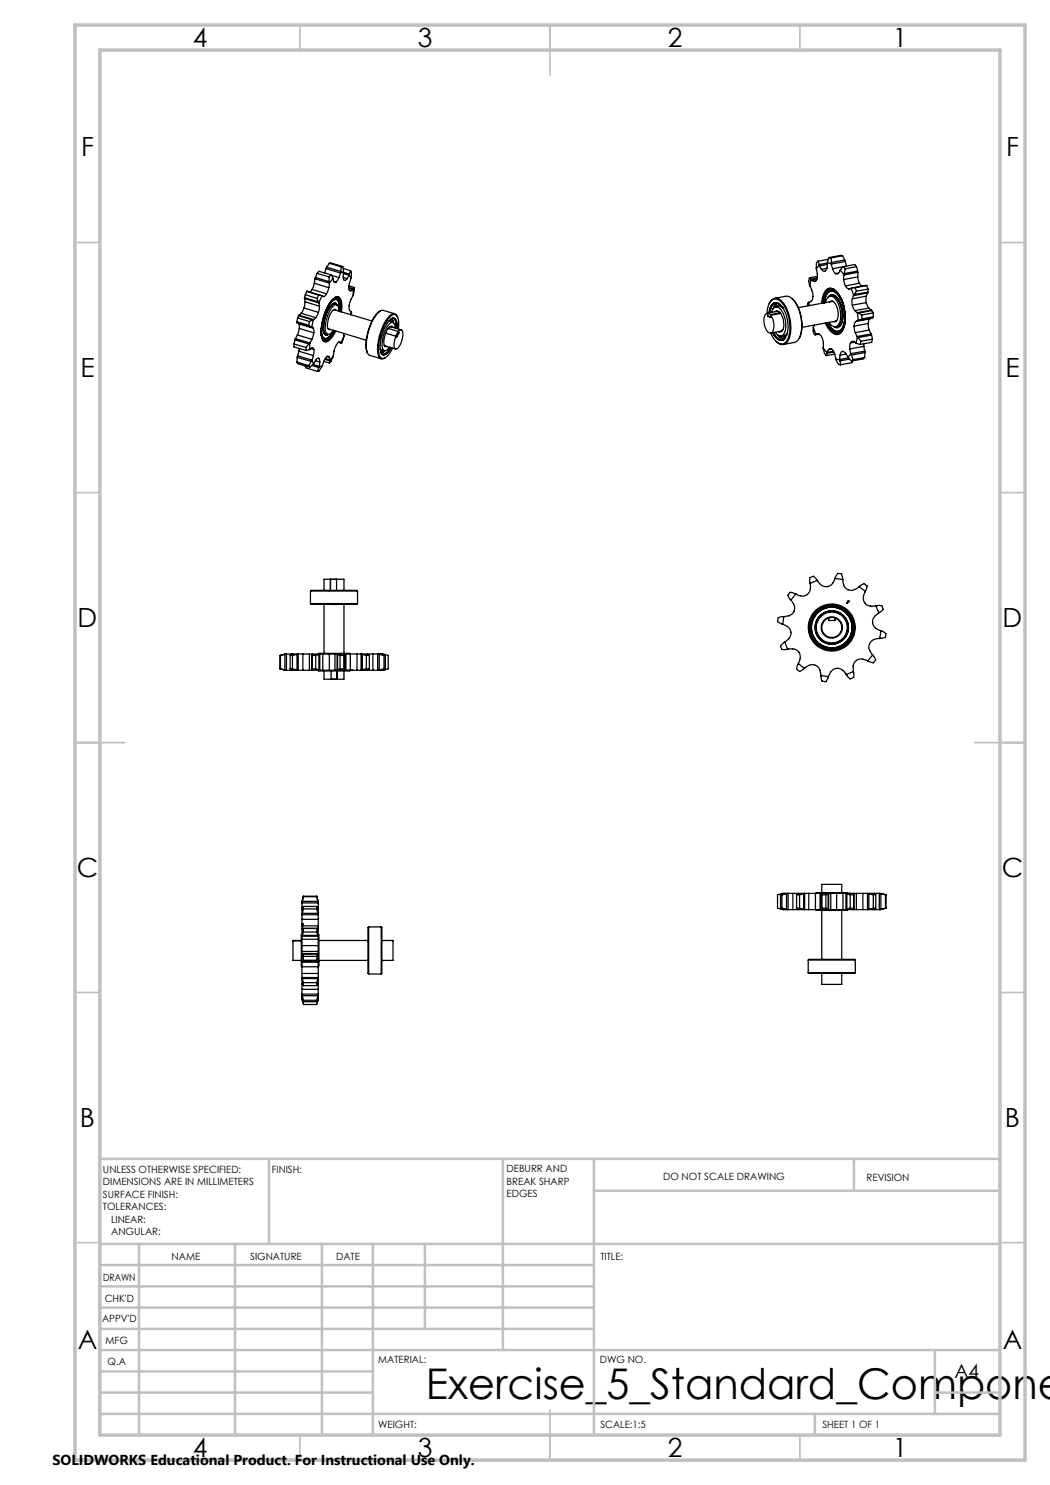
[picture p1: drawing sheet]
<svg xmlns="http://www.w3.org/2000/svg" width="210mm" height="297mm" viewBox="0 0 210 297" stroke-linecap="round" stroke-linejoin="round" font-family="sans-serif">
<g fill="none" stroke="#000" stroke-width=".25">
<path d="M60.9 59.7l.1 .7M60.9 59.7l2.9 .9M60.9 59.7h.1M60.9 59.5l2.8 .9M60.9 59.5v.2M61.1 58.9l-.2 .6M61.1 58.9l2.3 .8M61.3 58.3l-.2 .6M61.3 58.3h.1M61.3 58.3l2.4 .7M61.4 58.2l2.7 .9M62.4 57.9l-.5 .5"/>
<path d="M62.4 57.9l2.9 .9M62.9 56.7l-.5 1.2M62.9 56.7l2.9 .8M63 55.8l-.1 .9M63 55.8l2.9 .8M63.1 55.5l2.8 .8M63.1 55.5l-.1 .3M63.4 59.7l.3 .7M63.4 54.7l-.3 .8M63.4 54.7l.4-.4 2.3 .7M63.4 54.7l2.4 .7M63.7 59l-.3 .7"/>
<path d="M63.7 59l.7 .2M64.4 59.2l-.6 1.3M64.4 59.2h.1M64.4 59.2l.3 .1M65.2 53.7l-.3 .9M65.2 53.7l2.9 .9M65.3 58.8l-.6 .5M65.3 53.4l2.9 .9M65.3 53.4l-.1 .3M65.8 57.5l-.5 1.3M65.8 55.4l.1 .9M65.9 52.7l-.6 .7"/>
<path d="M65.9 52.7l.3-.1 2.3 .7M65.9 56.3v.3M65.9 52.7l2.4 .7M65.9 56.6l-.1 .9M65.9 56.6h.1M66.1 55l-.3 .4M66.1 55l.5 .7M66.2 55l1.6 .5M66.6 55.7l-.7 .9M66.6 55.7a.63 .63 0 0 0 .5 .8l.1-.1M66.7 56.3l.5 .1M67 59.5a.93 .93 0 0 1 1.1 1.1v1.7"/>
<path d="M67.5 59.4a3.3 3.3 0 0 1 .6 2.9M67.8 55.5l-.6 .9M68.1 54.6l-.3 .9M68.1 54.5v.1M68.2 54.3l-.1 .2M68.3 53.4l-.1 .9M68.5 53.3l-.2 .1M68.5 53.3l.2 1.1M68.7 53.7l1.4 .4M68.7 55.5l.7 .2M68.7 54.7l1.1 .4M68.7 54.4l-.6 .1"/>
<path d="M68.7 54.5v.1a1.87 1.87 0 0 0 .2 1.5l.5-.4M68.7 54.4v.1M68.7 54.5l1.2 .3M69.8 57.6l.8 .3M69.8 57.5l.9 .2M69.8 55.1l-.4 .6M69.8 57.2l1.1 .3M69.8 55l.4 .7M69.8 55v.1M69.9 54.8l-.1 .2M69.9 58.1h.3M70.1 54.1l-.2 .7"/>
<path d="M70.1 54.1l.2 .3-.1 1.3M70.2 55.7l-.1 .2a2.91 2.91 0 0 0-.1 2.2h.2M70.6 57.9l-.4 .2M70.6 59.1l-.2 .4a2.9 2.9 0 0 0-.4 2.7l.2 .1M70.6 57.9v1.2M70.6 57.9h.1M70.7 57.7l-.1 .2M70.9 57.5l-.2 .2M70.9 57.5l-.3 1.6M155 59.7l2.1-.4a2.41 2.41 0 0 1 2.3 1.8 7.8 7.8 0 0 1 .3 6.7l-.6 .6-2.4 .5M158.5 59.8a7.8 7.8 0 0 1 1.4 7.8M161.9 55.6l-.2 .6 .3 1"/>
<path d="M161.9 55.6l.3 .2M162 57.2v.1a2.73 2.73 0 0 1 .2 3l-.4 .2M162.2 55.8v.1M162.2 55.9l-.2 1.3M162.2 56l.5 .3M162.2 55.9v.1M163.2 56.2l-.5 .1M163.4 55.8l-1.2 .2M163.4 55.6l-1.2 .2M163.5 55.3l-1.6 .3M163.6 52.2l-.3 .3v1.4a2.37 2.37 0 0 1-.2 2.3l-.4 .1M163.6 52.2l.2 .7"/>
<path d="M163.8 52.9l.1 .2M163.9 53.1l-.6 .7M163.9 53.1v.1M163.9 53.2l.4 .7M165.4 53.7l-1.1 .2M165.5 52.6a1.7 1.7 0 0 1-.6 1.7l-.3-.1-.3-.3M165.5 52.6l.8 .1M165.5 52.9l-1.6 .3M165.5 52.6l-1.7 .3M165.7 59.4a1.07 1.07 0 0 1 1-.4 1.07 1.07 0 0 1 .9 .7 5.4 5.4 0 0 1 .4 5.5 .87 .87 0 0 1-1.2 .1M165.7 51.9l-2.1 .3M165.8 51.5l-.3 1.1"/>
<path d="M165.8 51.5l.4 .1M165.9 59.3a1.07 1.07 0 0 1 1.6 .5 5.2 5.2 0 0 1 .5 5.3l-.5 .3h-.4a1.1 1.1 0 0 0 1.3-1.2 5 5 0 0 0-1.6-5l-.5-.1zM166 57.6a3.1 3.1 0 0 0-1.4 3M166 59.3a1.35 1.35 0 0 1 1.7 1 4.9 4.9 0 0 1 .2 4.7l-.4 .3h-.4M166.2 58.1a2.12 2.12 0 0 0-1.3 2.2l-.1 .3M166.2 58.1a2.15 2.15 0 0 0-1.3 2M166.2 51.6l.1 .9M166.3 52.8l.2 1M166.3 52.5v.3M166.3 59l-.6 .4M166.3 59l-.5 .3M166.3 59.1h.1"/>
<path d="M166.4 59.1a1.69 1.69 0 0 1 1.5 1M166.5 53.8l.6 .9M166.9 57.9a1.33 1.33 0 0 0-1.9 1l-.4 1.7M167.7 54.6l-.6 .1M168 54a.76 .76 0 0 1-.9 .7M168 54l.8 .9M168.1 59.6a1.96 1.96 0 0 0-1.9-1.4 2.6 2.6 0 0 1 2.2 2.1 6.2 6.2 0 0 1-.1 5.5l-.7 .4a1.93 1.93 0 0 0 1.3-1.9M168.5 51.1l.4 .9M168.5 51.1h-.4l-2.3 .4M168.5 51.1l-2.3 .5M168.6 53.3l-2.1 .5M168.7 53.3l-.7 .7"/>
<path d="M168.7 53.3l.3 .5M168.7 53.3l2.3-.4 .3 .4M168.8 55v.9M168.8 55.9l.3 1.3M168.8 54.9v.1M168.8 54.7v.2M168.9 52l-2.6 .5M168.9 52l.2 .3M169 53.8l-.2 .9M169.1 52.3l.2 .9M169.1 52.3l-2.8 .5M169.1 57.2l.3 .4 .4 .2"/>
<path d="M170.2 57.7l-.4 .1M170.2 57.7h.1M170.3 57.7l.4 1.4M170.5 59.8v1.2M170.7 59.1l-.2 .7M170.7 59.1h.1M170.9 58.9l-.2 .2M171 57.5l-.7 .2M171 57.5l.3 .7M171.3 58.2l-.4 .7M171.3 53.3l.2 .9M171.3 53.3l-2.3 .5"/>
<path d="M171.5 54.2l-2.7 .5M171.5 54.2l.1 .2M171.6 55.4l.3 1.3M171.6 54.5v.9M171.6 55.4l-2.8 .5M171.6 54.5l-2.8 .5M171.6 54.4v.1M171.9 56.7l.5 .5M171.9 56.7l-2.8 .5M173.2 59.2v1.3M173.2 59.2l-2.7 .6M173.4 57.1l.2 .7"/>
<path d="M173.4 57.1l-2.8 .4M173.4 57.1l-2.4 .4M173.5 58.6l-.3 .6M173.5 58.6l-2.8 .5M173.6 58.4l-2.7 .5M173.6 58.4l-.1 .2M173.6 57.8v.6M173.6 57.8l-2.3 .4M58.8 68.8v.6l2.4 .7M58.8 68.8l2.4 .7M59 68l-.2 .8M59 68l2.8 .8"/>
<path d="M59.1 67.7l-.1 .3M59.1 67.7l2.9 .9M59.4 64.3v.2M59.4 64.3l2.3 .7M59.4 64.5l.4 .3M59.4 72.4l.2 .3 2.3 .7M59.4 64.5l3 .9M59.4 72.4l2.4 .7M59.4 71.5v.9M59.4 71.5l2.8 .8M59.5 67l-.4 .7M59.5 67l2.9 .9"/>
<path d="M59.5 63.6l-.1 .7M59.5 63.6l2.4 .7M59.5 71.2l2.9 .8M59.5 71.2l-.1 .3M59.7 63.1l-.2 .5M59.7 63.1l2.8 .9M59.8 64.8l.1 .9M59.8 70.2l-.3 1M59.8 64.8l2.9 .8M59.8 70.2l2.9 .9M59.8 63.1h-.1M59.8 63l2.9 .9"/>
<path d="M59.8 63v.1M59.9 65.7l-.4 1.3M59.9 69.7l-.1 .5M59.9 65.7l2.9 .9M60.2 62.6l-.4 .4M60.2 62.6l2.9 .9M60.8 61.6l-.6 1M60.8 61.6l2.9 .9M61 60.4l-.2 1.2M61 60.4l2.9 .8M61 73.2l.1 .4 2.4 .7M61.2 69.5v.6"/>
<path d="M61.7 65l.6 .4M61.8 68.8l-.6 .7M61.8 73.1l.1 .3M61.9 64.3l-.2 .7M61.9 69.9a.45 .45 0 0 1 .5-.3 .45 .45 0 0 1 .4 .3M61.9 68.6v1.3M61.9 69.9l-.7 .2M61.9 68.6l-.1 .2M62 68.6h-.1M62.1 69.7l.7 .2M62.2 72.3l-.4 .8M62.3 65.4h.1"/>
<path d="M62.3 73.1l1.5 .4M62.4 72.1l.3 .6M62.4 67.9l-.4 .7M62.4 65.4l.3 .2M62.4 72.1l-.2 .2M62.4 72v.1M62.5 64l-.6 .3M62.6 72.9l-.7 .5M62.6 72.9l1.3 .4M62.7 65.6l.1 1M62.7 71.1l-.3 .9M62.7 63.9l-.4 1.5"/>
<path d="M62.7 63.9h.1M62.7 63.9l-.2 .1M62.7 72.7l-.1 .2M62.8 66.6l-.4 1.3M62.8 69.9l-.1 1.2M63.1 72.1l.9 .3M63.1 63.5l-.4 .4M63.7 62.5l-.6 1M63.7 71.6v.1M63.7 60.4l.1 .2M63.7 71.7l.3 .7M63.7 71.7h-.2l-.8 1"/>
<path d="M63.8 73.5l-.3 .8M63.8 60.6l.1 .6M63.9 73.3h.1M63.9 73.3l-.1 .2M63.9 61.2l-.2 1.3M64 72.4l-.1 .9M64.2 65.6a2.28 2.28 0 0 0 .6 2.2 1.75 1.75 0 0 0 1.7-1.3l.3-.4-.1 .1a2.45 2.45 0 0 1-1.9 1.7 1.42 1.42 0 0 1-.6-1.2M64.5 73.2l-.6 .1M64.5 73.2l-.7 1-.3 .1M64.5 64.4l-.2 .5a3.1 3.1 0 0 0 .5 2.8h.1l-.4-.3-.2-.6M64.5 67.9a.86 .86 0 0 0 1.4-.3l1-1.5-.1 .3a2.97 2.97 0 0 1-2 1.9M64.8 72.3l1.1 .3"/>
<path d="M64.9 71.9l1 .3M65.1 71.7l.9 .3M65.4 71.3l.4 .1M65.6 61.2l.1-.1a1.88 1.88 0 0 1 1.6-1.3 2.43 2.43 0 0 1 .6 2.5M65.6 65.8l7.6 2.2M65.8 71.4l.2 .6M65.8 71.4a.35 .35 0 0 0-.4-.2 .35 .35 0 0 0-.2 .4l-.7 1.6M65.9 67.3l-.7 .5h-.4M65.9 72.2v.4M66 72h.1M66 72l-.1 .2M66.1 60.4a1.06 1.06 0 0 1 1.4-.6 3.1 3.1 0 0 1 .4 2.5"/>
<path d="M66.2 61l.5-.3h.3a2.06 2.06 0 0 0-1.5 1.5l-.6 1.6-.2 1.1a2.19 2.19 0 0 0 .4 1.9l.1 .1-.3-.2-.2-.5M66.3 60.3l.6-.4h.3a2.01 2.01 0 0 0-1.6 1.4l-.5 1.1M66.7 71.2l-.7 .8M66.7 71.2l-.5 1-.3 .4M66.7 66.1v.1a2.16 2.16 0 0 1-1.8 1.6M66.7 61.9l7.7 2.3M67 60.6l.3 .3a1.15 1.15 0 0 0-1.5 .9 6.2 6.2 0 0 0-.9 4.8l.6 .3-.4 .1 .5-.1M67 60.6l.4 .4M67.2 62.1a.46 .46 0 0 0-.4-.2 .46 .46 0 0 0-.4 .3 4.1 4.1 0 0 0-.7 3.7h.4M67.2 60.9a.55 .55 0 0 0-.9 .2 6.6 6.6 0 0 0-1.4 5.5l.3 .3 .3-.1M67.4 61a.65 .65 0 0 0-.6-.4 .65 .65 0 0 0-.6 .5 6.8 6.8 0 0 0-1.4 5.7l.4 .2 .5-.1M67.7 68.5l.6 .1"/>
<path d="M67.8 62.2a1.12 1.12 0 0 0-.6-1.3 3.4 3.4 0 0 0-1.8 2.5l-.2 1a2.47 2.47 0 0 0 .3 2.5 1.27 1.27 0 0 0 1.1-.8M67.8 60.8l-.2-.7-.3-.3a2.22 2.22 0 0 1 .6 2.5v-.2a1.84 1.84 0 0 0-.8-2.2 3.7 3.7 0 0 0-2.1 2.7l-.5 2a4.1 4.1 0 0 0 .2 3 1.24 1.24 0 0 0 1.6-.9l.4-.6M67.8 68.4l.4 .1M67.8 68.4a3.4 3.4 0 0 0-1.1 2.8M68.2 68.5h.1M68.2 68.5v.1M68.3 62.3a3.4 3.4 0 0 0-.5-2.9 1.25 1.25 0 0 0-1.5 .8 10.8 10.8 0 0 0-2 7.2 .9 .9 0 0 0 .6 1 .9 .9 0 0 0 1.1-.4l1.2-1.8M68.3 62.3v.1M68.7 66.7l.1 .5M68.8 67.2l-.6 1.3M68.8 67.2l-.3 1.1-.3 .3M70.2 62.3l-.1 .6"/>
<path d="M70.2 62.3h.1M70.3 62.3l-.1 .7M76 62.2a8.3 8.3 0 0 0-2.7 5.8 4.6 4.6 0 0 0 .2 2.6M76 69.8l.9 .3M76.3 70.6h-.1M76.4 70v.2l-.3-.1 .4 .1v-.2M76.5 70.2l-.1 .4h-.2M76.8 69l.4 .2M76.9 69.1l2.2 .7M77 70.1l-.7 .6M77.2 66.6l1.9 .6M77.6 65.7l2 .6"/>
<path d="M77.7 64.3l.9 .2M77.9 64.1h.2M77.9 64.2l.2 .1M78 64.2l-.2 .1M78 64.1v.1M78.1 69.5a1.68 1.68 0 0 1-1.7 1.3M78.1 69.5v.1a1.73 1.73 0 0 1-1.7 1.3v-.1M78.1 69.5a2.08 2.08 0 0 1-1.5 1.4M78.1 64l.6 .6M78.2 63.9l.3 .2 .2 .4M78.2 63.8l-.2 .4M78.2 69.5a2.05 2.05 0 0 1-1.6 1.4l-.4-.4"/>
<path d="M78.2 63.8a.76 .76 0 0 1 .9 0 .76 .76 0 0 1 .3 .8v1.1a1.79 1.79 0 0 0-.7-2.1 2.57 2.57 0 0 0-1.8 2 7.1 7.1 0 0 0-.6 5.1 .86 .86 0 0 0 1.5-.4l.4-.8M78.3 65.4h-.3l2.3 .6M78.4 63.7l.3 .8M78.6 63.6a1.1 1.1 0 0 1 .6 1.4v.6M78.6 65.5a.46 .46 0 0 0-.5-.3 .46 .46 0 0 0-.4 .4 4.2 4.2 0 0 0-.7 3.6l.4 .1M78.6 63.6a1.47 1.47 0 0 1 .7 1.8l-.1 .3M78.8 63.6a2.2 2.2 0 0 1 .5 2.1M79 62.8l-2.3-.7a1.95 1.95 0 0 0-1.7 1.3 10.5 10.5 0 0 0-1.6 6.9l.2 .4 .3 .4 2.3 .7M79 65.6a.93 .93 0 0 0-.6-1.1 4.6 4.6 0 0 0-1.9 3.6 1.87 1.87 0 0 0 .4 2l.5-.1 .5-.6M79.2 67.2h.1M79.2 67.2l.1 .3M79.5 63.4a.91 .91 0 0 0-.8-.7 .91 .91 0 0 0-.9 .6 10.4 10.4 0 0 0-2.2 7.7 .82 .82 0 0 0 .6 .7 .82 .82 0 0 0 .9-.2"/>
<path d="M79.6 66.3l-.5 .9M79.6 66.3l.1 .3-.4 .9M79.6 66.3h.1M79.7 65.8v-.2a2.72 2.72 0 0 0-.6-2.6 1.23 1.23 0 0 0-1.4 .7 9.9 9.9 0 0 0-1.8 7.5 .85 .85 0 0 0 .8 .5 .85 .85 0 0 0 .7-.4l1.1-1.7M79.7 66.3a.46 .46 0 0 1 .6-.3 .46 .46 0 0 1 .3 .6 3.8 3.8 0 0 1-1.4 3.2 .71 .71 0 0 1-.4-1l.4-1.6M79.7 66.3l.1 .3M79.7 66.5l.1 .1M79.8 66.6l-.5 .9M153.5 62.6l-.1 .1a2.69 2.69 0 0 1 1.6-2.9 3.2 3.2 0 0 1 2.4 2.5 7.2 7.2 0 0 1-.1 5.9 1.37 1.37 0 0 1-2.3-.2l-.9-1.4M153.5 62.7h.1M153.5 62.7a1.27 1.27 0 0 0-.7 1.6 2.44 2.44 0 0 0 1.2 2.3 1.3 1.3 0 0 0 .8-1.6 3.4 3.4 0 0 0-.7-1.9l2-.4M153.5 62.6v.6"/>
<path d="M153.5 62.6l.6 .3M153.6 63.2l.5 .3M153.6 63.2h-.1M153.8 60.7a1.4 1.4 0 0 1 1.2-1 1.4 1.4 0 0 1 1.4 .6 8 8 0 0 1 1.2 7.9 1.38 1.38 0 0 1-2.4 .1M154.1 63.5h.1M154.1 62.9v.6l-.6-.3M154.3 62.4a1 1 0 0 1 .8-1 1 1 0 0 1 1.2 .7 5 5 0 0 1 .4 4.8 .97 .97 0 0 1-1.7-.4M154.4 60.9a1.06 1.06 0 0 1 1.6 0 1.17 1.17 0 0 0-1.2-.3 1.17 1.17 0 0 0-.8 1l-.2 .9 .1-.6zM154.6 66.5a1.84 1.84 0 0 0 2 1.5l.1-.1a1.48 1.48 0 0 1-1.8-.9l-.2-.5M154.6 66.5a2.28 2.28 0 0 0 1.8 1.5M154.7 66.5a2.08 2.08 0 0 0 1.9 1.4h.1l-.4-.2-.8-.7M155 60.5a2.22 2.22 0 0 0-1.1 2"/>
<path d="M155 62.3a.96 .96 0 0 1 1.4 .9l.2 .5a2.49 2.49 0 0 1-.4 2.7l-.5-.1M155.2 61.4l.7-.1 .7 .3M155.2 60.7v.2M155.3 61.4h.1M155.4 60.6a1.5 1.5 0 0 0-1.4 1.5v.4M155.4 60.6l-.6 .7-.2 .5M155.4 60.6a1.49 1.49 0 0 0-1.3 1.5l-.1 .4M155.5 62.3l-2 .3M155.6 62.3l.3 .2-.2-.2M155.6 60.6v.1a.46 .46 0 0 0-.5 .6l.9-.4M155.7 67.1a.94 .94 0 0 0 1.3 .5h-.2v-.3M155.9 67.4l.1 .1"/>
<path d="M156 60.9a6.3 6.3 0 0 1 1.1 6.7 1.13 1.13 0 0 1-1.1 .5 1.13 1.13 0 0 1-1-.7l-.5-.9M156 62.5l-1.9 .4M156.1 61l-.8 .4M156.2 67.2h.8M156.3 61.2l.1 .1M156.4 66.2l-2.2 .4M156.4 61.3l.2 .3M156.4 67.2h.6M156.5 61.5h.1M156.6 65.9l-.3 .3-.3 .1M156.8 67.3l.2 .1M156.8 67.3h.2"/>
<path d="M156.9 67.8h-.4M157 67.2l.1 .4M157.1 67v.1M157.3 67l-.3 .2M157.5 66.5l-.3 .4-1 .3M161.8 60.5l.1 .6M161.8 60.5a.51 .51 0 0 0-.2 .7M162.7 65.5l.5 1.4M162.7 65.5v1.1l.2 .3h.2M162.9 65l-.2 .5M163.2 66.9h-.1M163.2 66.8v.1"/>
<path d="M163.7 66.8a2.61 2.61 0 0 1 .9 2.8M163.7 66.8h-.5M163.8 66.8l-.7 .1M163.8 66.8l-.7 .2M164.4 60.7a3 3 0 0 1 1.4-3 2.58 2.58 0 0 1 2.4 2 8.1 8.1 0 0 1 .3 6.4 1.37 1.37 0 0 1-2.4 .2l-1-1.7M164.6 69.6l.8 .9M164.6 69.6l.3 1.1 .3 .4M164.7 60.6a2.52 2.52 0 0 1 1.5-2.6 2.61 2.61 0 0 1 2.1 2l.4 1.1M164.8 60.6a2.56 2.56 0 0 1 1.3-2.5 2.18 2.18 0 0 1 2 1.6 6.6 6.6 0 0 1 .2 6.2 1.17 1.17 0 0 1-1.9 0l-.9-1.4a2.51 2.51 0 0 0 2.2 2 2.8 2.8 0 0 0 1.4-3l-.1-.9M164.9 60.6a2.01 2.01 0 0 1 1.6-2.4 3.6 3.6 0 0 1 2.1 2.8 5.3 5.3 0 0 1-.5 5 1.27 1.27 0 0 1-1.9-.5l-.6-1M165.1 60.5a1.11 1.11 0 0 1 1.5-1.1 5.1 5.1 0 0 1 1.1 5.5 1.05 1.05 0 0 1-1 .4 1.05 1.05 0 0 1-.9-.8M165.3 64.6a3.2 3.2 0 0 0 2.4 2.2"/>
<path d="M165.3 64.6a2.98 2.98 0 0 0 2.3 2.1l.6-.2 .2-.3M165.4 70.7l-.2 .4M165.4 70.5v.2M165.4 70.5h.1M165.6 64.5a2.45 2.45 0 0 0 2.1 1.9 2.17 2.17 0 0 1-1.9-1.5M165.7 69.9l.1-.1a.76 .76 0 0 1 1 .7l.4 1.3M165.7 69.9l-.3 .6M165.9 60.4a.73 .73 0 0 1 1.2 .4l.2 .5a3.2 3.2 0 0 1 0 2.9l-.3 .2-.4-.1M166.3 69.8l-.6 .1M166.4 60.3h.1M166.4 60.3l-6.7 1.2M166.7 70.2l-1.3 .3"/>
<path d="M166.8 70.4l-1.4 .3M166.8 65.3l.7 .2-.6-.1M166.9 70.8l-1.7 .3M167.2 71.8l.7 .2M167.2 71.8l.5 1.1 .4 .1M167.3 64.1l-6.9 1.4M167.9 71.9v.1M167.9 72l.1 .2M168 72.2l.1 .8M168 71l-.1 .9M168.5 70.3a1.42 1.42 0 0 1 1 1.1M168.5 70.3l-.3 .3-.2 .4"/>
<path d="M168.5 63.9a1.61 1.61 0 0 1-1 1.5M168.5 70.3h.1M169.2 70.8l-1.2 .2M169.5 71.4l.2 .2M169.7 71.6l-1.8 .3M169.7 71.6l.6 .6M169.9 71.8l-1.9 .4M170 69.8l.1 .9M170.1 68.6a.66 .66 0 0 1 1.1 0M170.1 68.6l-.1 1.2M170.1 70.8l-.6 .6M170.1 70.7v.1"/>
<path d="M170.1 70.8l.2 .2M170.3 71l.3 .9M170.5 61l.5 1.1M170.5 72.2l-.1 .3-2.3 .5M170.6 71.9l-.3 .3M170.8 65.2l.3 1.3M171 62.1l.4 .4M171 68.4l-.9 .2M171.1 66.5l.3 .8M171.2 64.3l-.3 .4-.1 .5M171.2 68.6l.8 .3M171.4 67.3l-.2 1.3"/>
<path d="M171.4 62.5h.1M171.4 67.3h.1M171.4 67.3l.2 .2M171.5 62.5l.1 1.6M171.5 62.5l.2 .1M171.6 64.1l-.4 .2M171.6 64.1h.1M171.6 67.5l.6 .8M171.7 62.6l.6 .4M171.8 64.1h-.2M172.2 68.3l-.2 .6M172.3 63l.1 .8"/>
<path d="M172.4 63.8l-.6 .3M172.8 68.8v.5M172.8 69.3l.1 .9M172.8 69.3l-2.8 .5M172.9 71.5l-.3 .3-2.3 .4M172.9 70.2l-2.8 .5M172.9 71.5l-2.3 .4M172.9 70.2l.1 .1M173 70.5l-.1 1M173 70.5l-2.7 .5M173 70.3v.2M173.2 60.5l.6 1.1"/>
<path d="M173.2 60.5l-2.7 .5M173.6 64.7l.2 1.3M173.6 64.7l-2.8 .5M173.8 61.6l.5 .4M173.8 61.6l-2.8 .5M173.8 66l.4 .8M173.8 66l-2.7 .5M174 63.8l-.4 .9M174 63.8l-2.8 .5M174.2 66.8l-2.8 .5M174.2 66.8l.1 .2M174.3 62l-2.9 .5"/>
<path d="M174.3 62v.1M174.3 67l.2 .8M174.3 67l-2.7 .5M174.3 62.1l.3 .5M174.3 62.1l-2.6 .5M174.4 63.6l-.4 .2M174.4 63.6h.1M174.4 63.6l-2.8 .5M174.5 67.8l-.2 .7-2.3 .4M174.5 63.6l-2.7 .5M174.5 67.8l-2.3 .5M174.6 62.6l.1 .8"/>
<path d="M174.6 62.6l-2.3 .4M174.7 63.4l-.2 .2M174.7 63.4l-2.3 .4M62.1 118.2h9.4M62.1 118.2l.1-.1h9.2l.1 .1M62.1 118.2v2.5M66.1 115.8h-1.3v2.3M66.1 115.8v2.3M66.1 115.8h1.2M66.1 115.9h1.2v2.2M67.3 115.8h1.5v2.3M67.3 115.8v.1"/>
<path d="M71.5 118.2v2.5M159.2 118.8l-1 1.2M159.2 118.8l-1.2-.3-.4 .5 .2 .5 .4 .5M162 116.7a1.83 1.83 0 0 1-.5 2.2 1.83 1.83 0 0 1-2.3-.1M163.5 116.1l-1.5 .6M163.5 116.1l-.8-.9-.4 .2-.3 .1v1.2M163.5 116.1v.1M167 115.7a1.79 1.79 0 0 1-2.9 1.2l-.6-.7M167 115.7l1.6 .2M167 115.7l.6-1h.4l.3 .1 .3 1.1M168.6 115.9a1.8 1.8 0 0 0 1 2.1 1.8 1.8 0 0 0 2.2-.7M171.8 117.3l1.2 1"/>
<path d="M171.8 117.3l.6-.4 .5-.1 .5 .4-.3 .9a1.94 1.94 0 0 0 .7 3.1h1.4M56 131.1h.1M56 133.8l1.2 .3M56 133.8h.1M56 131.1v2.7M56.1 133.8l.9 .2M56.1 131.1v2.7M57 130.9l-.9 .2M57 134l.2 .1M57 130.9v3.1M57.2 130.8l-1.2 .3M57.2 134.1h.1"/>
<path d="M57.2 130.8h.1M57.2 130.8l-.2 .1M57.3 134.1h.9M57.3 130.8h.9M57.3 130.8v3.3M58 131.1h.5M58 133.8l.6 .3M58 133.8h.5M58 131.1v2.7M58.2 134.1h.4M58.2 130.8h.4M58.2 130.8v.2"/>
<path d="M58.2 133.9v.2M58.5 133.8l.9 .2M58.5 131.1v2.7M58.6 130.8l-.6 .3M58.6 130.8h1M58.6 134.1h1M59.4 130.9l-.9 .2M59.4 134l.2 .1M59.4 130.9v3.1M59.6 134.1h.1M59.6 130.8h.1M59.6 130.8l-.2 .1"/>
<path d="M59.7 134.1h.9M59.7 130.8h.9M59.7 130.8v3.3M60.6 134.1h1.3M60.6 130.8h1.3M60.6 130.8v3.3M61.9 134.1h.6M61.9 130.8h.6M61.9 130.8v3.3M62.1 120.7h9.4M62.1 120.7l.1 .2h9.2l.1-.2M62.4 131v2.9"/>
<path d="M62.4 133.8l.1 .3M62.4 133.8h.7M62.4 131.1h.7M62.4 131.1v2.7M62.5 134.1h1.4M62.5 130.8l-.1 .3M62.5 130.8h1.4M63.1 133.8l.7 .2M63.1 131.1v2.7M63.7 134.1v.1h6.2v-.1M63.7 130.8v-.1h6.2v.1M63.8 130.9l-.7 .2"/>
<path d="M63.8 134l.1 .1M63.8 130.9v3.1M63.9 130.8l-.1 .1M63.9 134.1h.1M63.9 130.8h.1M64 134.1h.6M64 130.8h.6M64 130.8v3.3M64.6 134.1h1.3M64.6 130.8h1.3M64.6 130.8v3.3M64.8 134.2v1.7h1.4"/>
<path d="M64.8 120.9v9.8M65.9 134.1h1.1M65.9 130.8h1.1M65.9 130.8v3.3M66.1 120.9h1.2M66.2 135.9h.1M66.2 135.9h1.2M66.2 134.2v1.7M67 134.1h.4M67 130.8h.4M67 130.8v3.3M67.4 130.8v3.3"/>
<path d="M67.4 134.2v1.7M67.4 134.1h.1M67.4 130.8h.1M67.5 130.8h1.5M67.5 134.1h1.5M67.5 130.8v.1M67.5 130.9l.5 .2M67.5 134v.1M67.5 130.9v3.1M68 131.1h.8M68 133.8h.8M68 133.8l-.5 .2"/>
<path d="M68 131.1v2.7M68.8 133.8l.2 .2M68.8 131.1v2.7M68.8 134.2v1.7h-1.4M68.8 120.9v9.8M69 130.9l-.2 .2M69 134v.1M69 130.9v3.1M69 134.1h.1M69 130.8h.1M69 134.1h.2M69 130.8h.2"/>
<path d="M69 130.8v.1M69 130.8v3.3M69.2 134.1h.9M69.2 130.8h.9M69.2 130.8v3.3M69.8 134.1h.1M69.8 134.1h.3M70.1 134.1h1.3M70.1 130.8h1.3M70.1 134.1h.2M70.1 134.1h.1M70.1 130.8v3.3"/>
<path d="M70.3 134.1h.1M71.4 134.1h.8M71.4 130.8h.8M71.4 130.8v3.3M72.2 134.1h.1M72.2 130.8h.1M72.2 130.8v3.3M72.2 134.1h1.3M72.2 130.8h1.3M72.2 130.8l.3 .1M72.5 130.9l.8 .2M72.5 134l-.3 .1"/>
<path d="M72.5 130.9v3.1M73.3 133.8l-.8 .2M73.3 133.8h.6M73.3 131.1h.6M73.3 131.1v2.7M73.5 130.8l.4 .3M73.5 134.1h1.1M73.5 130.8h1.1M73.9 133.8l-.4 .3M73.9 131.1v2.7M74.6 134.1h.9M74.6 130.8h.9"/>
<path d="M74.6 130.8v3.3M75.5 134.1h.1M75.5 130.8h.1M75.5 130.8v3.3M75.6 134.1h.6M75.6 130.8h.6M75.6 130.8l.2 .1M75.8 130.9l1 .2M75.8 134l-.2 .1M75.8 130.9v3.1M76.2 130.8l.9 .3M76.2 134.1h.3"/>
<path d="M76.2 130.8h.3M76.5 130.8l.3 .1M76.5 130.8v.1M76.5 133.9v.2M76.8 133.8l-1 .2M76.8 133.8h.3M76.8 131.1h.3M76.8 131.1v2.7M76.8 130.9l.8 .2v2.7l-.8 .2M76.8 134l-.3 .1M76.8 130.9v.1M76.8 133.8v.2"/>
<path d="M77.1 133.8l-.9 .3M77.1 131.1v2.7M156.6 124.8a1.85 1.85 0 0 1 1.4 2.7l-1 .9M156.8 123.3l-.2 1.5M157 128.4l.6 1.5M157 128.4l-.9 .8v.2l.3 .5h1.2M157.6 129.9a1.81 1.81 0 0 1 2.1 .5 1.81 1.81 0 0 1 0 2.2l-.3 .7-.1 .5 .2 .1 .4 .4 1-.6M158.2 120a1.79 1.79 0 0 1 .6 2.1 1.79 1.79 0 0 1-1.8 1.2l-.9 .1-.5 .2-.1 .7 1.1 .5M159.7 132.7l1.2 1M160.9 133.7a1.8 1.8 0 0 1 2.2-.7 1.8 1.8 0 0 1 1 2l.1 .1M164.2 135.1l1.5 .2M164.2 135.1l.2 1.1 .2 .1h.6l.5-1"/>
<path d="M165.7 123.5h1.3v.6h-1.2zM165.8 123.6a2 2 0 0 0-1.1 3 2 2 0 0 0 3.2 .1 2 2 0 0 0-.9-3.1M167 123.6h.1M169.3 134.9a1.81 1.81 0 0 0-3.1-.5l-.5 .9M169.6 120.2l.3 .1-.5 .3 .3-.3zM169.6 120.2h.1M170.7 134.3l-1.4 .6M170.7 134.3v1.2l-.7 .3-.7-.9M173.5 132.2a1.81 1.81 0 0 0-2.2-.1 1.81 1.81 0 0 0-.6 2.1v.1M174.5 130.9l-1 1.3M174.5 130.9l.7 1.1-.5 .6-1.2-.4M175.2 121.2l.5 1.4"/>
<path d="M175.2 121.2l1.2-.1 .2 .6-.3 .5-.6 .4M175.7 122.6a1.79 1.79 0 0 0-.5 3.1l.9 .4M175.9 127.7a1.81 1.81 0 0 0-2 1.1 1.81 1.81 0 0 0 .6 2.1M176.1 126.1l-.2 1.6M176.1 126.1l1.1 .6v.3l-.1 .5-1.2 .2M60.7 179.2l-.3 1.3M60.7 179.2v.1M60.7 179.3l-.2 1M60.7 179.3h2.7M60.7 179.2h2.7M63.4 179.3l.2 1M63.4 179.2v.1"/>
<path d="M63.4 179.2l.2 1.3M156.1 179h.3M156.1 179v2.6M156.3 178.7l-.8 .3v2.6l.8 .3M156.3 178.7v.2M156.4 179v2.6M156.6 178.7h.4M156.6 178.7h-.3M156.6 178.7v.1M157 178.7l-.9 .3M157 178.7h.6M157.3 178.7l-.9 .3"/>
<path d="M157.3 178.7v3.2M157.6 178.7h.1M157.6 178.7h-.3M157.6 178.7h1M157.6 178.7v3.2M158.6 178.7h1.1M158.6 178.7v3.2M159.3 179h.6M159.3 179v2.6M159.9 179v2.6M160.7 178.7l-.8 .3M160.7 178.7v3.2"/>
<path d="M160.9 178.7h-1.2l-.4 .3M160.9 178.7h.1M160.9 178.7h-.2M160.9 178.7h.8M160.9 178.7v3.2M161.7 178.7h1.4M161.7 178.7v3.2M163.1 178.7h.9M163.1 178.7v3.2M163.3 178.7v-.2h6.2v.2h.4M164 178.7h.1M164 178.7v3.2"/>
<path d="M164.1 178.7h.1M164.1 178.7v3.2M164.2 178.7l.2 .3M164.2 178.7h1.5M164.2 178.7v3.2M164.4 178.5v-1.6h3.9v1.6M164.4 179h.8M164.4 179v2.6M165.2 179v2.6M165.6 178.7l-.4 .3M165.6 178.7v3.2M165.7 178.7h-.1"/>
<path d="M165.7 178.7h.1M165.7 178.7h.5M165.7 178.7v3.2M166.2 178.7h1.1M166.2 178.7v3.2M167.3 178.7h1.3M167.3 178.7v3.2M168.6 178.7h.6M168.6 178.7v3.2M169.2 178.7h.1M169.2 178.7v3.2M169.3 178.7h1.4"/>
<path d="M169.3 178.7h.1M169.4 178.7l.6 .3M169.4 178.7v3.2M169.9 178.7h.1M170 179h.7M170 179v2.6M170.7 178.7v.3M170.7 178.7h.6M170.7 179v2.6M170.8 178.9v2.8M171.3 178.7h1.3M171.3 178.7v3.2"/>
<path d="M172.6 178.7h.9M172.6 178.7v3.2M173.5 178.7h.1M173.5 178.7v3.2M173.5 178.7h1M173.5 178.7h.3M173.8 178.7l.9 .3M173.8 178.7v3.2M174.5 178.7l.7 .3M174.5 178.7h.4M174.7 179h.5M174.7 179v2.6"/>
<path d="M174.9 178.7h1M174.9 178.7v.2M175.2 179v2.6M175.9 178.7h.1M175.9 178.7v3.2M175.9 178.7l1.3 .3M175.9 178.7h.3M176.2 178.7l.9 .3M176.2 178.7v3.2M177.1 179h.1M177.1 179v2.6M177.2 179v2.6"/>
<path d="M58.6 188.2h.1M58.6 188.2v3.9h1.7M58.6 188.2h1.7M60.3 188.1l-1.7 .1M60.4 190.7v1.6M60.4 185.8v1.4M60.4 192.3h.1M60.4 190.3v.4M60.4 192.3v.1M60.4 187.3v.6M60.4 187.9v1.2M60.4 195.5v1.3l.3 .3"/>
<path d="M60.4 189.1v1.2M60.4 192.4v1M60.4 193.4v1.3M60.4 194.7v.8M60.4 185.2v.6M60.4 181.9v1M60.4 183.9v1.3M60.4 182.9v1M60.4 196.7v1.2M60.4 199.5l.3 .8M60.4 198.9v.6M60.4 197.9v.9"/>
<path d="M60.4 181.5v.4M60.4 180.6v.9M60.4 199.5v.3M60.4 187h-.1v6.2h.1M60.4 184.9h.1M60.4 184.8h.1M60.4 185.2h.1M60.4 192.3h3.2M60.4 190.7l.1 .1M60.4 190.7h3.2M60.4 180.5v.1M60.4 182.9h.1"/>
<path d="M60.4 184.8v.4M60.4 187.2v.1M60.4 190.7h.1M60.4 195.5h.1M60.4 198.8v.1M60.4 199.8l.1 .3M60.4 190.3h3.2M60.4 187.3h3.2M60.4 192.4h3.2M60.4 187.9h3.2M60.4 189.1h3.2M60.4 195.5l.1 .2"/>
<path d="M60.4 193.4h3.2M60.4 195.5h3.2M60.4 194.7h3.2M60.4 185.2h3.2M60.4 183.9h3.2M60.4 182.9h3.2M60.4 197.9h3.2M60.4 198.9l.1 .2M60.4 198.8h3.2M60.4 180.6h3.2M60.4 181.5h.2M60.4 199.8h.1"/>
<path d="M60.5 190.8l.2 .5M60.5 195.7l.2 .8M60.5 199.1l.2 1M60.5 190.8h3.1M60.5 187.1l-.1 .1M60.5 187.1h3.1M60.5 195.7h3.1M60.5 182.7l-.1 .2M60.5 182.7h3.1M60.5 199.1h3.1M60.5 180.3l-.1 .2M60.5 180.3h3.1"/>
<path d="M60.6 185.7h2.9M60.7 191.3v.7M60.7 192l-.2 .3M60.7 185.7l-.3 .1M60.7 185.7v.7M60.7 186.4l-.2 .7M60.7 196.5v.6M60.7 181.3l-.3 .6M60.7 181.3v.5M60.7 181.8l-.2 .9M60.7 191.3h2.7M60.7 192h2.7"/>
<path d="M60.7 185.7h2.7M60.7 186.4h2.7M60.7 196.5h2.7M60.7 197.1h2.7M60.7 181.8h2.7M60.7 181.3h2.7M63.4 191.3v.7M63.4 192l.2 .3M63.4 186.4l.2 .7M63.4 185.7v.7M63.4 185.7l.2 .1M63.4 196.5v.6"/>
<path d="M63.4 181.8l.2 .9M63.4 181.3v.5M63.4 181.3l.2 .6M63.5 181.5h.1M63.5 199.8h.1M63.6 190.8l-.2 .5M63.6 195.7l-.2 .8M63.6 199.1l-.2 1M63.6 187.1v.1M63.6 182.7v.2M63.6 180.3v.2M63.6 190.7v1.6"/>
<path d="M63.6 185.8v1.4M63.6 192.3h.1M63.6 190.3v.4M63.6 192.3v.1M63.6 187.3v.6M63.6 187.9v1.2M63.6 195.5v1.3l-.2 .3M63.6 189.1v1.2M63.6 192.4v1M63.6 193.4v1.3M63.6 194.7v.8M63.6 185.2v.6"/>
<path d="M63.6 181.9v1M63.6 183.9v1.3M63.6 182.9v1M63.6 196.7v1.2M63.6 199.5l-.2 .8M63.6 198.9v.6M63.6 197.9v.9M63.6 181.5v.4M63.6 180.6v.9M63.6 199.5v.3M63.6 187h.2v6.2h-.2M63.6 190.7v.1"/>
<path d="M63.6 180.5v.1M63.6 182.9h.1M63.6 187.2v.1M63.6 190.7h.1M63.6 195.5h.1M63.6 198.8v.1M63.6 199.8v.3M63.6 195.5v.2M63.6 198.9v.2M63.8 188.1h9.8M63.8 192.1h9.8M73.6 188.1v.1"/>
<path d="M73.7 185.4v9.4M73.7 185.4l-.1 .1v9.2l.1 .1M73.7 194.8h2.5M73.7 185.4h2.5M76.2 185.4l.2 .1v9.2l-.2 .1M76.2 185.4v9.4M76.4 188.1h2.2v4h-2.2M156.1 181.6l.9 .3M156.1 181.6h.3M156.3 181.9h.3M156.3 181.7v.2M156.4 181.6l.9 .3"/>
<path d="M156.6 181.9h.4M156.6 181.8v.1M157 181.9h.6M157.3 181.9h.3M157.6 181.9h.1M157.6 181.9h1M158.6 181.9h1.1M159.3 181.6l.4 .3h1.2M159.3 181.6h.6M159.9 181.6l.8 .3M160.7 181.9h.2M160.9 181.9h.1"/>
<path d="M160.9 181.9h.8M161.6 194.6h9.5M161.6 192h9.5M161.6 194.6l.2 .1h9.1l.2-.1M161.6 192l.2-.1h9.1l.2 .1M161.6 192v2.6M161.7 181.9h1.4M163.1 181.9h.9M163.3 181.9v.2h6.2v-.2M164 181.9h.1M164.1 181.9h.1M164.2 181.9h1.5"/>
<path d="M164.4 194.7v2.2h3.9v-2.2M164.4 182.1v9.8M164.4 181.6h.8M164.4 181.6l-.2 .3M165.2 181.6l.4 .3M165.6 181.9h.1M165.7 181.9h.1M165.7 181.9h.5M166.2 181.9h1.1M167.3 181.9h1.3M168.3 182.1v9.8M168.6 181.9h.6"/>
<path d="M169.2 181.9h.1M169.3 181.9h1.4M169.4 181.9h-.1M170 181.6l-.6 .3M170 181.6h.7M170.7 181.9h.6M170.7 181.6v.3M171.1 192v2.6M171.3 181.9h1.3M172.6 181.9h.9M173.5 181.9h.1M173.5 181.9h1"/>
<path d="M173.8 181.9h-.3M174.5 181.9h.4M174.7 181.6l-.9 .3M174.7 181.6h.5M174.9 181.9h1M174.9 181.7v.2M175.2 181.6l-.7 .3M175.9 181.9h.1M176.2 181.9h-.3M177.1 181.6l-.9 .3M177.1 181.6h.1M177.2 181.6l-1.3 .3"/>
<path d="M60.5 200.1l.2 .8h2.7l.2-.8M60.5 200.1h.1M60.7 200.1v.2M60.7 200.1h2.7M60.7 200.3h2.7M63.4 200.1v.2M63.4 200.1h.2"/>
<circle cx="166.3" cy="125.5" r="4.1"/>
<circle cx="166.3" cy="125.5" r="3.2"/>
<circle cx="166.4" cy="125.5" r="4.2"/>
<circle cx="166.4" cy="125.5" r="2.12"/>
<circle cx="166.4" cy="125.5" r="4.7"/>
<circle cx="166.4" cy="125.5" r="3.3"/>
<circle cx="166.4" cy="125.5" r="4.1"/>
<circle cx="166.4" cy="125.5" r="4.3"/>
<circle cx="166.4" cy="125.5" r="3.1"/>
<circle cx="166.4" cy="125.5" r="3.2"/>
<circle cx="166.4" cy="125.5" r="4.5"/>
</g>
<g fill="none" stroke="#c0c0c0" stroke-width=".35">
<path d="M60 5v5M110 5v10M160 5v5M15 48.5h5M200 48.5h5M15 98.5h5M200 98.5h5M15 148.5h10M195 148.5h10M15 198.5h5M200 198.5h5M15 248.5h5"/>
<path d="M200 248.5h5M60 287v5M110 282v10M160 287v5"/>
</g>
<g fill="none" stroke="#c0c0c0" stroke-width=".5">
<path d="M53.8 231.8v17M100.6 231.8v38.2M118.8 231.8v55.2M118.8 238.2h81.2M170.8 231.8v6.4M200 231.8h-180v55.2M20 248.8h180M20 257.3h98.8M20 253h98.8M27.8 248.8v38.2M47 248.8v38.2M64.4 248.8v38.2"/>
<path d="M74.6 248.8v38.2M85 248.8v17M20 265.8h98.8M20 261.5h98.8M20 278.5h54.6M20 274.3h54.6M20 270h180M187 278.5h13M187 270v12.8M20 282.8h180M163 282.8v4.2"/>
</g>
<path d="M15 5h190v287h-190zM20 10h180v277h-180z" fill="none" stroke="#c0c0c0" stroke-width=".7"/>
<text font-size="8.5" x="85.2" y="279.7">Exercise_5_Standard_Compone</text>
<g font-size="5.3">
<text x="38.5" y="9.5">4</text>
<text x="83.5" y="9.5">3</text>
<text x="133.5" y="9.5">2</text>
<text x="178.5" y="9.5">1</text>
<text x="16.2" y="31.2">F</text>
<text x="201.2" y="31.2">F</text>
<text x="16.1" y="75.5">E</text>
<text x="201.1" y="75.5">E</text>
<text x="15.5" y="125.5">D</text>
<text x="200.5" y="125.5">D</text>
<text x="15.4" y="175.5">C</text>
<text x="200.4" y="175.5">C</text>
<text x="16" y="225.5">B</text>
<text x="201" y="225.5">B</text>
<text x="15.5" y="269.7">A</text>
<text x="200.5" y="269.7">A</text>
<text x="38.5" y="291.5">4</text>
<text x="83.5" y="291.5">3</text>
<text x="133.5" y="291.5">2</text>
<text x="178.5" y="291.5">1</text>
</g>
<text font-size="3.9" x="190.9" y="275.5">A4</text>
<text font-size="2.9" x="10.5" y="292.9">SOLIDWORKS Educational Product. For Instructional Use Only.</text>
<g font-size="2">
<text x="20.6" y="234.6">UNLESS OTHERWISE SPECIFIED:</text>
<text x="20.6" y="237.1">DIMENSIONS ARE IN MILLIMETERS</text>
<text x="20.6" y="239.6">SURFACE FINISH:</text>
<text x="54.4" y="234.6">FINISH:</text>
<text x="101.3" y="234.5">DEBURR AND</text>
<text x="101.3" y="237">BREAK SHARP</text>
<text x="101.3" y="239.5">EDGES</text>
<text x="132.6" y="236">DO NOT SCALE DRAWING</text>
<text x="173.3" y="236.2">REVISION</text>
<text x="20.6" y="242.1">TOLERANCES:</text>
<text x="22.2" y="244.6">LINEAR:</text>
<text x="22.2" y="247.1">ANGULAR:</text>
<text x="34.3" y="252">NAME</text>
<text x="50" y="251.9">SIGNATURE</text>
<text x="67.2" y="251.9">DATE</text>
<text x="120.1" y="251.9">TITLE:</text>
<text x="20.6" y="256.1">DRAWN</text>
<text x="20.9" y="260.3">CHK'D</text>
<text x="20.4" y="264.4">APPV'D</text>
<text x="21.1" y="268.8">MFG</text>
<text x="21.5" y="273">Q.A</text>
<text x="75.6" y="272.5">MATERIAL:</text>
<text x="120" y="272.5">DWG NO.</text>
<text x="75.6" y="285.5">WEIGHT:</text>
<text x="120.1" y="285.6">SCALE:1:5</text>
<text x="164.5" y="285.6">SHEET 1 OF 1</text>
</g>
</svg>
